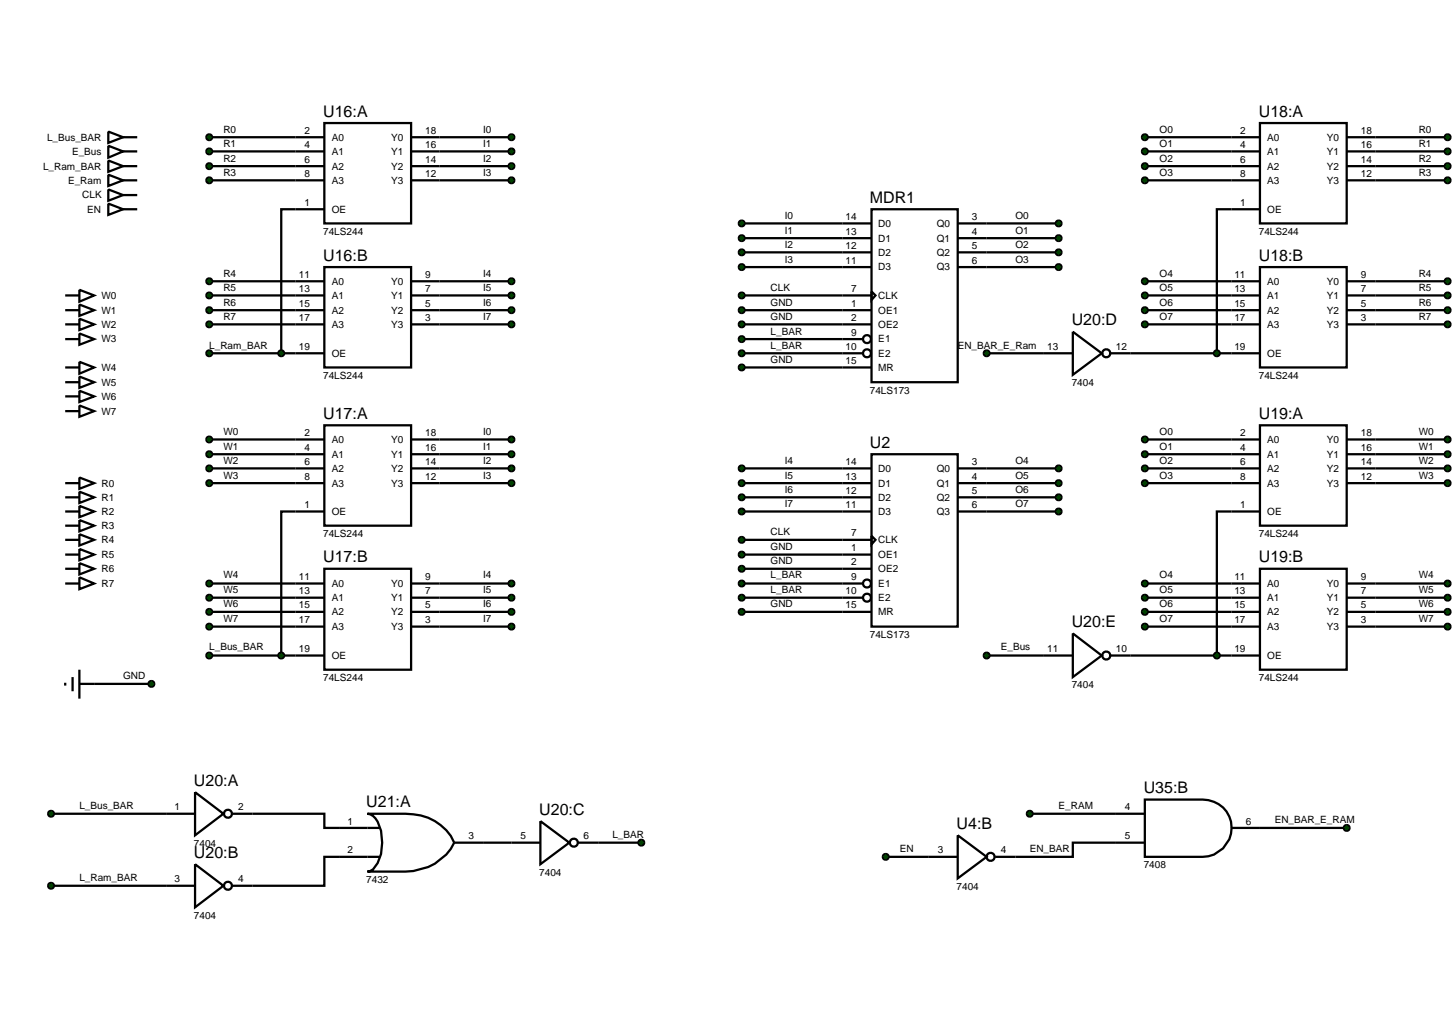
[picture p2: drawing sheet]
<svg xmlns="http://www.w3.org/2000/svg" width="257mm" height="180mm" viewBox="0 0 257 180" stroke-linecap="round" stroke-linejoin="round" font-family="sans-serif">
<g fill="none" stroke="#000" stroke-width=".4">
<path d="M19.1 23.2l2.6 1-2.6 1zM19.1 28.3l2.6 1-2.6 1zM19.1 25.7l2.6 1-2.6 1.1zM19.1 30.8l2.6 1-2.6 1zM19.1 33.4l2.6 1-2.6 1zM21.7 24.2h2.5M21.7 26.7h2.5M21.7 29.3h2.5M21.7 31.8h2.5M21.7 34.4h2.5M36.9 24.2h15.2M36.9 26.7h15.2"/>
<path d="M36.9 29.3h15.2M36.9 31.8h15.2M52.1 36.9h-2.5v25.4M77.5 24.2h12.7M77.5 26.7h12.7M77.5 29.3h12.7M77.5 31.8h12.7M130.8 39.4h22.9M153.7 36.9h15.2v30.5h-15.2zM168.9 39.4h17.8M201.9 24.2h15.3M201.9 26.7h15.3"/>
<path d="M201.9 29.3h15.3M201.9 31.8h15.3M217.2 36.9h-2.6v25.4M242.6 24.2h12.7M242.6 26.7h12.7M242.6 29.3h12.7M242.6 31.8h12.7M11.5 52.1h2.5M11.5 54.7h2.5M11.5 57.2h2.5M11.5 59.8h2.5M14 51.1l2.6 1-2.6 1.1z"/>
<path d="M14 53.7l2.6 1-2.6 1zM14 56.2l2.6 1-2.6 1zM14 58.8l2.6 1-2.6 1zM36.9 52.1h15.2M36.9 54.7h15.2M36.9 57.2h15.2M36.9 49.6h15.2M77.5 52.1h12.7M77.5 54.7h12.7M77.5 57.2h12.7M77.5 49.6h12.7M130.8 52.1h22.9"/>
<path d="M130.8 54.7h22.9M130.8 57.2h22.9M130.8 59.8h21.3M130.8 42h22.9M130.8 44.5h22.9M130.8 47.1h22.9M153.7 51.4l.7 .7-.7 .8zM168.9 42h17.8M168.9 44.5h17.8M168.9 47.1h17.8M201.9 52.1h15.3M201.9 54.7h15.3"/>
<path d="M201.9 57.2h15.3M201.9 49.6h15.3M242.6 52.1h12.7M242.6 54.7h12.7M242.6 57.2h12.7M242.6 49.6h12.7M11.5 64.8h2.5M11.5 67.4h2.5M11.5 69.9h2.5M11.5 72.5h2.5M14 63.8l2.6 1-2.6 1.1zM14 66.4l2.6 1-2.6 1z"/>
<path d="M14 68.9l2.6 1-2.6 1zM14 71.5l2.6 1-2.6 1zM36.9 62.3h15.2M36.9 77.5h15.2M77.5 77.5h12.7M130.8 62.3h21.3M130.8 64.8h22.9M174 62.3h10.1M199.4 62.3h17.8M201.9 77.5h15.3M242.6 77.5h12.7M36.9 82.6h15.2"/>
<path d="M36.9 85.2h15.2M36.9 80.1h15.2M52.1 90.2h-2.5v25.4M77.5 82.6h12.7M77.5 85.2h12.7M77.5 80.1h12.7M130.8 95.2h17.8M130.8 97.8h17.8M130.8 82.6h17.8M130.8 85.2h17.8M130.8 87.7h17.8M130.8 90.2h17.8"/>
<path d="M174 82.6h12.7M174 85.2h12.7M174 87.7h12.7M174 90.2h12.7M201.9 82.6h15.3M201.9 85.2h15.3M201.9 80.1h15.3M217.2 90.2h-2.6v25.4M242.6 82.6h12.7M242.6 85.2h12.7M242.6 80.1h12.7M36.9 102.9h15.2"/>
<path d="M36.9 105.4h15.2M36.9 107.9h15.2M36.9 110.5h15.2M36.9 115.6h15.2M77.5 102.9h12.7M77.5 105.4h12.7M77.5 107.9h12.7M77.5 110.5h12.7M130.8 100.3h17.8M130.8 102.9h17.8M130.8 105.4h17.8M130.8 107.9h17.8"/>
<path d="M174 115.6h10.1M199.4 115.6h17.8M201.9 102.9h15.3M201.9 105.4h15.3M201.9 107.9h15.3M201.9 110.5h15.3M242.6 102.9h12.7M242.6 105.4h12.7M242.6 107.9h12.7M242.6 110.5h12.7M16.6 120.6h10.1M9 143.5h20.3"/>
<path d="M9 156.2h20.3M44.5 143.5h12.7v2.5h2.6M59.8 151.1h-2.6v5.1h-12.7M85.2 148.6h5M105.5 148.6h7.6M156.2 151.1h7.6M181.6 143.5h15.2M196.8 148.6h-7.6v2.5h-10.1M222.2 146h15.3"/>
<circle cx="152.9" cy="59.8" r=".7"/>
<circle cx="152.9" cy="62.3" r=".7"/>
</g>
<g fill="#004000" stroke="#000" stroke-width=".4">
<path d="M130.4 51.8l.4-.2-.5 .5zM130.8 51.6l.3 .1 .2 .4zM131.3 52.1l-.1 .3-.4 .2zM130.3 52.1l.5 .5-.3-.1z"/>
<path d="M130.4 54.4l.4-.2-.5 .5zM130.8 54.2l.3 .1 .2 .4zM131.3 54.7l-.1 .3-.4 .2zM130.3 54.7l.5 .5-.3-.1z"/>
<path d="M130.4 56.9l.4-.2-.5 .5zM130.8 56.7l.4 .2 .1 .3zM131.3 57.2l-.1 .3-.4 .2zM130.3 57.2l.5 .5-.3-.1z"/>
<path d="M130.4 59.5l.4-.2-.5 .5zM130.8 59.3l.4 .2 .1 .3zM131.3 59.8l-.1 .3-.4 .2zM130.3 59.8l.5 .5-.3-.1z"/>
<path d="M130.4 62l.4-.2-.5 .5zM130.8 61.8l.3 .1 .2 .4zM131.3 62.3l-.1 .3-.4 .2zM130.3 62.3l.5 .5-.3-.1z"/>
<path d="M130.4 64.5l.4-.2-.5 .5zM130.8 64.3l.3 .1 .2 .4zM131.3 64.8l-.1 .3-.4 .2zM130.3 64.8l.5 .5-.3-.1z"/>
<path d="M130.4 39.1l.4-.2-.5 .5zM130.8 38.9l.3 .1 .2 .4zM131.3 39.4l-.1 .3-.4 .2zM130.3 39.4l.5 .5-.3-.1z"/>
<path d="M130.4 41.7l.4-.2-.5 .5zM130.8 41.5l.3 .1 .2 .4zM131.3 42l-.1 .3-.4 .2zM130.3 42l.5 .5-.3-.1z"/>
<path d="M130.4 44.2l.4-.2-.5 .5zM130.8 44l.4 .2 .1 .3zM131.3 44.5l-.1 .3-.4 .2zM130.3 44.5l.5 .5-.3-.1z"/>
<path d="M130.4 46.8l.4-.2-.5 .5zM130.8 46.6l.4 .2 .1 .3zM131.3 47.1l-.1 .3-.4 .2zM130.3 47.1l.5 .5-.3-.1z"/>
<path d="M186.3 39.1l.4-.2-.5 .5zM186.7 38.9l.3 .1 .2 .4zM186.7 39.9l.5-.5-.2 .4zM186.2 39.4l.5 .5-.4-.2z"/>
<path d="M186.3 41.7l.4-.2-.5 .5zM186.7 41.5l.3 .1 .2 .4zM186.7 42.5l.5-.5-.2 .4zM186.2 42l.5 .5-.4-.2z"/>
<path d="M186.4 44.1l.3-.1-.5 .5zM186.7 44l.4 .2 .1 .3zM186.7 45l.5-.5-.2 .4zM186.2 44.5l.5 .5-.4-.2z"/>
<path d="M186.4 46.7l.3-.1-.5 .5zM186.7 46.6l.4 .2 .1 .3zM186.7 47.6l.5-.5-.2 .4zM186.2 47.1l.5 .5-.4-.2z"/>
</g>
<g fill="#004000">
<path d="M130.3 52.1l.5-.5 .5 .5-.5 .5z"/>
<path d="M130.3 54.7l.5-.5 .5 .5-.5 .5z"/>
<path d="M130.3 57.2l.5-.5 .5 .5-.5 .5z"/>
<path d="M130.3 59.8l.5-.5 .5 .5-.5 .5z"/>
<path d="M130.3 62.3l.5-.5 .5 .5-.5 .5z"/>
<path d="M130.3 64.8l.5-.5 .5 .5-.5 .5z"/>
<path d="M130.3 39.4l.5-.5 .5 .5-.5 .5z"/>
<path d="M130.3 42l.5-.5 .5 .5-.5 .5z"/>
<path d="M130.3 44.5l.5-.5 .5 .5-.5 .5z"/>
<path d="M130.3 47.1l.5-.5 .5 .5-.5 .5z"/>
<path d="M186.2 39.4l.5-.5 .5 .5-.5 .5z"/>
<path d="M186.2 42l.5-.5 .5 .5-.5 .5z"/>
<path d="M186.7 44l.5 .5-.5 .5-.5-.5z"/>
<path d="M186.7 46.6l.5 .5-.5 .5-.5-.5z"/>
</g>
<g fill="none" stroke="#000" stroke-width=".4">
<path d="M11.5 85.2h2.5M11.5 87.7h2.5M11.5 90.2h2.5M11.5 95.2h2.5M11.5 92.7h2.5M11.5 97.8h2.5M14 84.2l2.6 1-2.6 1zM14 86.7l2.6 1-2.6 1zM14 89.2l2.6 1-2.6 1zM14 94.2l2.6 1-2.6 1zM14 91.7l2.6 1-2.6 1zM14 96.8l2.6 1-2.6 1z"/>
<path d="M14 99.3l2.6 1-2.6 1zM148.6 85.2h5.1M148.6 87.7h5.1M148.6 90.2h5.1M148.6 95.2h5.1M148.6 97.8h5.1M148.6 82.6h5.1M153.7 80.1h15.2v30.4h-15.2zM153.7 94.5l.7 .7-.7 .8zM168.9 85.2h5.1M168.9 87.7h5.1M168.9 90.2h5.1"/>
<path d="M168.9 82.6h5.1M11.5 100.3h2.5M11.5 102.9h2.5M14 101.8l2.6 1.1-2.6 1zM148.6 100.3h5.1M148.6 102.9h3.5M148.6 105.4h3.5M148.6 107.9h5.1"/>
<circle cx="152.9" cy="102.9" r=".7"/>
<circle cx="152.9" cy="105.4" r=".7"/>
</g>
<g fill="#004000" stroke="#000" stroke-width=".4">
<path d="M130.4 94.9l.4-.2-.5 .5zM130.8 94.7l.3 .1 .2 .4zM131.3 95.2l-.1 .3-.4 .2zM130.3 95.2l.5 .5-.3-.1z"/>
<path d="M130.4 97.5l.4-.2-.5 .5zM130.8 97.3l.3 .1 .2 .4zM131.3 97.8l-.1 .3-.4 .2zM130.3 97.8l.5 .5-.3-.1z"/>
<path d="M130.4 100l.4-.2-.5 .5zM130.8 99.8l.4 .2 .1 .3zM131.3 100.3l-.2 .4-.3 .1zM130.3 100.3l.5 .5-.3-.1z"/>
<path d="M130.4 102.6l.4-.2-.5 .5zM130.8 102.4l.3 .1 .2 .4zM131.3 102.9l-.2 .4-.3 .1zM130.3 102.9l.5 .5-.3-.1z"/>
<path d="M130.5 105l.3-.1-.5 .5zM130.8 104.9l.4 .2 .1 .3zM131.3 105.4l-.2 .4-.3 .1zM130.3 105.4l.5 .5-.3-.1z"/>
<path d="M130.4 107.6l.4-.2-.5 .5zM130.8 107.4l.3 .1 .2 .4zM131.3 107.9l-.1 .3-.4 .2zM130.3 107.9l.5 .5-.3-.1z"/>
<path d="M130.4 82.3l.4-.2-.5 .5zM130.8 82.1l.4 .2 .1 .3zM131.3 82.6l-.1 .3-.4 .2zM130.3 82.6l.5 .5-.3-.1z"/>
<path d="M130.4 84.9l.4-.2-.5 .5zM130.8 84.7l.4 .2 .1 .3zM131.3 85.2l-.1 .3-.4 .2zM130.3 85.2l.5 .5-.3-.1z"/>
<path d="M130.4 87.4l.4-.2-.5 .5zM130.8 87.2l.3 .1 .2 .4zM131.3 87.7l-.1 .3-.4 .2zM130.3 87.7l.5 .5-.3-.1z"/>
<path d="M130.4 89.9l.4-.2-.5 .5zM130.8 89.7l.3 .1 .2 .4zM131.3 90.2l-.2 .4-.3 .1zM130.3 90.2l.5 .5-.3-.1z"/>
<path d="M186.4 82.2l.3-.1-.5 .5zM186.7 82.1l.4 .2 .1 .3zM186.7 83.1l.5-.5-.2 .4zM186.2 82.6l.5 .5-.4-.2z"/>
<path d="M186.4 84.8l.3-.1-.5 .5zM186.7 84.7l.4 .2 .1 .3zM186.7 85.7l.5-.5-.2 .4zM186.2 85.2l.5 .5-.4-.2z"/>
<path d="M186.3 87.4l.4-.2-.5 .5zM186.7 87.2l.3 .1 .2 .4zM187.2 87.7l-.1 .3-.4 .2zM186.2 87.7l.5 .5-.4-.2z"/>
<path d="M186.3 89.9l.4-.2-.5 .5zM186.7 89.7l.3 .1 .2 .4zM186.7 90.7l.5-.5-.2 .4zM186.2 90.2l.5 .5-.3-.1z"/>
</g>
<g fill="#004000">
<path d="M130.3 95.2l.5-.5 .5 .5-.5 .5z"/>
<path d="M130.3 97.8l.5-.5 .5 .5-.5 .5z"/>
<path d="M130.3 100.3l.5-.5 .5 .5-.5 .5z"/>
<path d="M130.3 102.9l.5-.5 .5 .5-.5 .5z"/>
<path d="M130.3 105.4l.5-.5 .5 .5-.5 .5z"/>
<path d="M130.3 107.9l.5-.5 .5 .5-.5 .5z"/>
<path d="M130.3 82.6l.5-.5 .5 .5-.5 .5z"/>
<path d="M130.3 85.2l.5-.5 .5 .5-.5 .5z"/>
<path d="M130.3 87.7l.5-.5 .5 .5-.5 .5z"/>
<path d="M130.3 90.2l.5-.5 .5 .5-.5 .5z"/>
<path d="M186.7 82.1l.5 .5-.5 .5-.5-.5z"/>
<path d="M186.7 84.7l.5 .5-.5 .5-.5-.5z"/>
<path d="M186.2 87.7l.5-.5 .5 .5-.5 .5z"/>
<path d="M186.2 90.2l.5-.5 .5 .5-.5 .5z"/>
</g>
<path d="M12.8 119.4v2.5M14 118.1v5.1M11.5 120.4v.5M14 120.6h2.6" fill="none" stroke="#000" stroke-width=".4"/>
<path d="M26.4 120.2l.3-.1-.5 .5zM26.7 120.1l.3 .1 .2 .4zM27.2 120.6l-.1 .3-.4 .2zM26.2 120.6l.5 .5-.4-.2z" fill="#004000" stroke="#000" stroke-width=".4"/>
<path d="M26.7 120.1l.5 .5-.5 .5-.5-.5z" fill="#004000"/>
<g fill="none" stroke="#000" stroke-width=".4">
<path d="M52.1 24.2h5.1M52.1 26.7h5.1M52.1 29.3h5.1M52.1 31.8h5.1M52.1 36.9h5.1M57.2 21.7h15.3v17.7h-15.3zM72.5 24.2h5M72.5 26.7h5M72.5 29.3h5M72.5 31.8h5M52.1 49.6h5.1M52.1 52.1h5.1"/>
<path d="M52.1 54.7h5.1M52.1 57.2h5.1M57.2 47.1h15.3v17.7h-15.3zM72.5 49.6h5M72.5 52.1h5M72.5 54.7h5M72.5 57.2h5M52.1 62.3h5.1"/>
</g>
<g fill="#004000" stroke="#000" stroke-width=".4">
<path d="M36.5 23.9l.4-.2-.5 .5zM36.9 23.7l.3 .1 .2 .4zM37.4 24.2l-.1 .3-.4 .2zM36.4 24.2l.5 .5-.4-.2z"/>
<path d="M36.5 26.4l.4-.2-.5 .5zM36.9 26.2l.3 .1 .2 .4zM36.9 27.2l.5-.5-.2 .4zM36.4 26.7l.5 .5-.4-.2z"/>
<path d="M36.5 29l.4-.2-.5 .5zM36.9 28.8l.3 .1 .2 .4zM36.9 29.8l.5-.5-.2 .4zM36.4 29.3l.5 .5-.4-.2z"/>
<path d="M36.6 31.4l.3-.1-.5 .5zM36.9 31.3l.4 .2 .1 .3zM36.9 32.3l.5-.5-.2 .4zM36.4 31.8l.5 .5-.4-.2z"/>
<path d="M89.8 23.9l.4-.2-.5 .5zM90.2 23.7l.3 .1 .2 .4zM90.7 24.2l-.1 .3-.4 .2zM89.7 24.2l.5 .5-.4-.2z"/>
<path d="M89.8 26.4l.4-.2-.5 .5zM90.2 26.2l.3 .1 .2 .4zM90.2 27.2l.5-.5-.1 .3zM89.7 26.7l.5 .5-.4-.2z"/>
<path d="M89.8 29l.4-.2-.5 .5zM90.2 28.8l.3 .1 .2 .4zM90.7 29.3l-.1 .3-.4 .2zM89.7 29.3l.5 .5-.4-.2z"/>
<path d="M89.9 31.4l.3-.1-.5 .5zM90.2 31.3l.4 .2 .1 .3zM90.2 32.3l.5-.5-.1 .3zM89.7 31.8l.5 .5-.4-.2z"/>
<path d="M89.8 49.3l.4-.2-.5 .5zM90.2 49.1l.3 .1 .2 .4zM90.7 49.6l-.1 .3-.4 .2zM89.7 49.6l.5 .5-.4-.2z"/>
<path d="M89.8 51.8l.4-.2-.5 .5zM90.2 51.6l.3 .1 .2 .4zM90.7 52.1l-.1 .3-.4 .2zM89.7 52.1l.5 .5-.4-.2z"/>
<path d="M89.8 54.4l.4-.2-.5 .5zM90.2 54.2l.3 .1 .2 .4zM90.7 54.7l-.1 .3-.4 .2zM89.7 54.7l.5 .5-.4-.2z"/>
<path d="M89.9 56.8l.3-.1-.5 .5zM90.2 56.7l.4 .2 .1 .3zM90.7 57.2l-.1 .3-.4 .2zM89.7 57.2l.5 .5-.4-.2z"/>
<path d="M36.5 49.3l.4-.2-.5 .5zM36.9 49.1l.3 .1 .2 .4zM37.4 49.6l-.1 .3-.4 .2zM36.4 49.6l.5 .5-.4-.2z"/>
<path d="M36.5 51.8l.4-.2-.5 .5zM36.9 51.6l.3 .1 .2 .4zM36.9 52.6l.5-.5-.2 .4zM36.4 52.1l.5 .5-.4-.2z"/>
<path d="M36.5 54.4l.4-.2-.5 .5zM36.9 54.2l.3 .1 .2 .4zM36.9 55.2l.5-.5-.2 .4zM36.4 54.7l.5 .5-.4-.2z"/>
<path d="M36.6 56.8l.3-.1-.5 .5zM36.9 56.7l.4 .2 .1 .3zM36.9 57.7l.5-.5-.2 .4zM36.4 57.2l.5 .5-.4-.2z"/>
<path d="M49.2 62l.4-.2-.5 .5zM49.6 61.8l.3 .1 .2 .4zM50.1 62.3l-.1 .3-.4 .2zM49.1 62.3l.5 .5-.4-.2z"/>
<path d="M36.5 62l.4-.2-.5 .5zM36.9 61.8l.3 .1 .2 .4zM37.4 62.3l-.1 .3-.4 .2zM36.4 62.3l.5 .5-.4-.2z"/>
</g>
<g fill="#004000">
<path d="M36.4 24.2l.5-.5 .5 .5-.5 .5z"/>
<path d="M36.4 26.7l.5-.5 .5 .5-.5 .5z"/>
<path d="M36.4 29.3l.5-.5 .5 .5-.5 .5z"/>
<path d="M36.9 31.3l.5 .5-.5 .5-.5-.5z"/>
<path d="M89.7 24.2l.5-.5 .5 .5-.5 .5z"/>
<path d="M89.7 26.7l.5-.5 .5 .5-.5 .5z"/>
<path d="M89.7 29.3l.5-.5 .5 .5-.5 .5z"/>
<path d="M90.2 31.3l.5 .5-.5 .5-.5-.5z"/>
<path d="M89.7 49.6l.5-.5 .5 .5-.5 .5z"/>
<path d="M90.2 51.6l.5 .5-.5 .5-.5-.5z"/>
<path d="M90.2 54.2l.5 .5-.5 .5-.5-.5z"/>
<path d="M90.2 56.7l.5 .5-.5 .5-.5-.5z"/>
<path d="M36.4 49.6l.5-.5 .5 .5-.5 .5z"/>
<path d="M36.4 52.1l.5-.5 .5 .5-.5 .5z"/>
<path d="M36.4 54.7l.5-.5 .5 .5-.5 .5z"/>
<path d="M36.9 56.7l.5 .5-.5 .5-.5-.5z"/>
<path d="M49.1 62.3l.5-.5 .5 .5-.5 .5z"/>
<path d="M36.4 62.3l.5-.5 .5 .5-.5 .5z"/>
</g>
<g fill="none" stroke="#000" stroke-width=".4">
<path d="M52.1 77.5h5.1M57.2 75h15.3v17.7h-15.3zM72.5 77.5h5M52.1 80.1h5.1M52.1 82.6h5.1M52.1 85.2h5.1M52.1 90.2h5.1M72.5 80.1h5M72.5 82.6h5M72.5 85.2h5M52.1 102.9h5.1M52.1 105.4h5.1"/>
<path d="M52.1 107.9h5.1M52.1 110.5h5.1M52.1 115.6h5.1M57.2 100.3h15.3v17.8h-15.3zM72.5 102.9h5M72.5 105.4h5M72.5 107.9h5M72.5 110.5h5"/>
</g>
<g fill="#004000" stroke="#000" stroke-width=".4">
<path d="M36.5 77.2l.4-.2-.5 .5zM36.9 77l.3 .1 .2 .4zM36.9 78l.5-.5-.2 .4zM36.4 77.5l.5 .5-.4-.2z"/>
<path d="M36.5 79.8l.4-.2-.5 .5zM36.9 79.6l.3 .1 .2 .4zM36.9 80.6l.5-.5-.2 .4zM36.4 80.1l.5 .5-.4-.2z"/>
<path d="M36.6 82.2l.3-.1-.5 .5zM36.9 82.1l.4 .2 .1 .3zM36.9 83.1l.5-.5-.2 .4zM36.4 82.6l.5 .5-.4-.2z"/>
<path d="M36.6 84.8l.3-.1-.5 .5zM36.9 84.7l.4 .2 .1 .3zM36.9 85.7l.5-.5-.2 .4zM36.4 85.2l.5 .5-.4-.2z"/>
<path d="M89.8 77.2l.4-.2-.5 .5zM90.2 77l.3 .1 .2 .4zM90.7 77.5l-.2 .4-.3 .1zM89.7 77.5l.5 .5-.4-.2z"/>
<path d="M89.8 79.8l.4-.2-.5 .5zM90.2 79.6l.3 .1 .2 .4zM90.7 80.1l-.1 .3-.4 .2zM89.7 80.1l.5 .5-.4-.2z"/>
<path d="M89.9 82.2l.3-.1-.5 .5zM90.2 82.1l.4 .2 .1 .3zM90.7 82.6l-.1 .3-.4 .2zM89.7 82.6l.5 .5-.4-.2z"/>
<path d="M89.9 84.8l.3-.1-.5 .5zM90.2 84.7l.4 .2 .1 .3zM90.7 85.2l-.1 .3-.4 .2zM89.7 85.2l.5 .5-.4-.2z"/>
<path d="M89.9 102.5l.3-.1-.5 .5zM90.2 102.4l.3 .1 .2 .4zM90.7 102.9l-.2 .4-.3 .1zM89.7 102.9l.5 .5-.4-.2z"/>
<path d="M89.9 105l.3-.1-.5 .5zM90.2 104.9l.4 .2 .1 .3zM90.7 105.4l-.2 .4-.3 .1zM89.7 105.4l.5 .5-.4-.2z"/>
<path d="M89.9 107.5l.3-.1-.5 .5zM90.2 107.4l.3 .1 .2 .4zM90.7 107.9l-.1 .3-.4 .2zM89.7 107.9l.5 .5-.4-.2z"/>
<path d="M89.9 110.1l.3-.1-.5 .5zM90.2 110l.3 .1 .2 .4zM90.7 110.5l-.1 .3-.4 .2zM89.7 110.5l.5 .5-.4-.2z"/>
<path d="M36.6 102.5l.3-.1-.5 .5zM36.9 102.4l.3 .1 .2 .4zM36.9 103.4l.5-.5-.2 .4zM36.4 102.9l.5 .5-.3-.1z"/>
<path d="M36.6 105l.3-.1-.5 .5zM36.9 104.9l.4 .2 .1 .3zM36.9 105.9l.5-.5-.2 .4zM36.4 105.4l.5 .5-.4-.2z"/>
<path d="M36.6 107.5l.3-.1-.5 .5zM36.9 107.4l.3 .1 .2 .4zM36.9 108.4l.5-.5-.2 .4zM36.4 107.9l.5 .5-.4-.2z"/>
<path d="M36.6 110.1l.3-.1-.5 .5zM36.9 110l.3 .1 .2 .4zM37.4 110.5l-.1 .3-.4 .2zM36.4 110.5l.5 .5-.4-.2z"/>
<path d="M49.3 115.2l.3-.1-.5 .5zM49.6 115.1l.3 .1 .2 .4zM49.6 116.1l.5-.5-.2 .4zM49.1 115.6l.5 .5-.3-.1z"/>
<path d="M36.6 115.2l.3-.1-.5 .5zM36.9 115.1l.3 .1 .2 .4zM36.9 116.1l.5-.5-.2 .4zM36.4 115.6l.5 .5-.3-.1z"/>
</g>
<g fill="#004000">
<path d="M36.4 77.5l.5-.5 .5 .5-.5 .5z"/>
<path d="M36.4 80.1l.5-.5 .5 .5-.5 .5z"/>
<path d="M36.9 82.1l.5 .5-.5 .5-.5-.5z"/>
<path d="M36.9 84.7l.5 .5-.5 .5-.5-.5z"/>
<path d="M89.7 77.5l.5-.5 .5 .5-.5 .5z"/>
<path d="M89.7 80.1l.5-.5 .5 .5-.5 .5z"/>
<path d="M90.2 82.1l.5 .5-.5 .5-.5-.5z"/>
<path d="M90.2 84.7l.5 .5-.5 .5-.5-.5z"/>
<path d="M90.2 102.4l.5 .5-.5 .5-.5-.5z"/>
<path d="M90.2 104.9l.5 .5-.5 .5-.5-.5z"/>
<path d="M90.2 107.4l.5 .5-.5 .5-.5-.5z"/>
<path d="M90.2 110l.5 .5-.5 .5-.5-.5z"/>
<path d="M36.9 102.4l.5 .5-.5 .5-.5-.5z"/>
<path d="M36.9 104.9l.5 .5-.5 .5-.5-.5z"/>
<path d="M36.9 107.4l.5 .5-.5 .5-.5-.5z"/>
<path d="M36.9 110l.5 .5-.5 .5-.5-.5z"/>
<path d="M49.1 115.6l.5-.5 .5 .5-.5 .5z"/>
<path d="M36.9 115.1l.5 .5-.5 .5-.5-.5z"/>
</g>
<g fill="none" stroke="#000" stroke-width=".4">
<path d="M217.2 24.2h5M217.2 26.7h5M217.2 29.3h5M217.2 31.8h5M217.2 36.9h5M222.2 21.7h15.3v17.7h-15.3zM237.5 24.2h5.1M237.5 26.7h5.1M237.5 29.3h5.1M237.5 31.8h5.1M217.2 49.6h5M217.2 52.1h5"/>
<path d="M217.2 54.7h5M217.2 57.2h5M222.2 47.1h15.3v17.7h-15.3zM237.5 49.6h5.1M237.5 52.1h5.1M237.5 54.7h5.1M237.5 57.2h5.1M217.2 62.3h5"/>
</g>
<g fill="#004000" stroke="#000" stroke-width=".4">
<path d="M201.5 23.9l.4-.2-.5 .5zM201.9 23.7l.4 .2 .1 .3zM202.4 24.2l-.1 .3-.4 .2zM201.4 24.2l.5 .5-.4-.2z"/>
<path d="M201.5 26.4l.4-.2-.5 .5zM201.9 26.2l.4 .2 .1 .3zM202.4 26.7l-.1 .3-.4 .2zM201.4 26.7l.5 .5-.4-.2z"/>
<path d="M201.5 29l.4-.2-.5 .5zM201.9 28.8l.4 .2 .1 .3zM202.4 29.3l-.1 .3-.4 .2zM201.4 29.3l.5 .5-.4-.2z"/>
<path d="M201.6 31.4l.3-.1-.5 .5zM201.9 31.3l.4 .2 .1 .3zM202.4 31.8l-.1 .3-.4 .2zM201.4 31.8l.5 .5-.4-.2z"/>
<path d="M254.9 23.9l.4-.2-.5 .5zM255.3 23.7l.4 .2 .1 .3zM255.8 24.2l-.1 .3-.4 .2zM254.8 24.2l.5 .5-.4-.2z"/>
<path d="M254.9 26.4l.4-.2-.5 .5zM255.3 26.2l.4 .2 .1 .3zM255.8 26.7l-.1 .3-.4 .2zM254.8 26.7l.5 .5-.4-.2z"/>
<path d="M254.9 29l.4-.2-.5 .5zM255.3 28.8l.4 .2 .1 .3zM255.8 29.3l-.1 .3-.4 .2zM254.8 29.3l.5 .5-.4-.2z"/>
<path d="M255 31.4l.3-.1-.5 .5zM255.3 31.3l.4 .2 .1 .3zM255.8 31.8l-.1 .3-.4 .2zM254.8 31.8l.5 .5-.4-.2z"/>
<path d="M254.9 49.3l.4-.2-.5 .5zM255.3 49.1l.4 .2 .1 .3zM255.8 49.6l-.1 .3-.4 .2zM254.8 49.6l.5 .5-.4-.2z"/>
<path d="M254.9 51.8l.4-.2-.5 .5zM255.3 51.6l.4 .2 .1 .3zM255.8 52.1l-.1 .3-.4 .2zM254.8 52.1l.5 .5-.4-.2z"/>
<path d="M254.9 54.4l.4-.2-.5 .5zM255.3 54.2l.4 .2 .1 .3zM255.8 54.7l-.1 .3-.4 .2zM254.8 54.7l.5 .5-.4-.2z"/>
<path d="M255 56.8l.3-.1-.5 .5zM255.3 56.7l.4 .2 .1 .3zM255.8 57.2l-.1 .3-.4 .2zM254.8 57.2l.5 .5-.4-.2z"/>
<path d="M201.5 49.3l.4-.2-.5 .5zM201.9 49.1l.4 .2 .1 .3zM202.4 49.6l-.1 .3-.4 .2zM201.4 49.6l.5 .5-.4-.2z"/>
<path d="M201.5 51.8l.4-.2-.5 .5zM201.9 51.6l.4 .2 .1 .3zM202.4 52.1l-.1 .3-.4 .2zM201.4 52.1l.5 .5-.4-.2z"/>
<path d="M201.5 54.4l.4-.2-.5 .5zM201.9 54.2l.4 .2 .1 .3zM202.4 54.7l-.1 .3-.4 .2zM201.4 54.7l.5 .5-.4-.2z"/>
<path d="M201.6 56.8l.3-.1-.5 .5zM201.9 56.7l.4 .2 .1 .3zM202.4 57.2l-.1 .3-.4 .2zM201.4 57.2l.5 .5-.4-.2z"/>
<path d="M214.2 62l.4-.2-.5 .5zM214.6 61.8l.4 .2 .1 .3zM215.1 62.3l-.1 .3-.4 .2zM214.1 62.3l.5 .5-.4-.2z"/>
</g>
<g fill="#004000">
<path d="M201.4 24.2l.5-.5 .5 .5-.5 .5z"/>
<path d="M201.4 26.7l.5-.5 .5 .5-.5 .5z"/>
<path d="M201.4 29.3l.5-.5 .5 .5-.5 .5z"/>
<path d="M201.9 31.3l.5 .5-.5 .5-.5-.5z"/>
<path d="M254.8 24.2l.5-.5 .5 .5-.5 .5z"/>
<path d="M254.8 26.7l.5-.5 .5 .5-.5 .5z"/>
<path d="M254.8 29.3l.5-.5 .5 .5-.5 .5z"/>
<path d="M255.3 31.3l.5 .5-.5 .5-.5-.5z"/>
<path d="M254.8 49.6l.5-.5 .5 .5-.5 .5z"/>
<path d="M254.8 52.1l.5-.5 .5 .5-.5 .5z"/>
<path d="M254.8 54.7l.5-.5 .5 .5-.5 .5z"/>
<path d="M255.3 56.7l.5 .5-.5 .5-.5-.5z"/>
<path d="M201.4 49.6l.5-.5 .5 .5-.5 .5z"/>
<path d="M201.9 51.6l.5 .5-.5 .5-.5-.5z"/>
<path d="M201.4 54.7l.5-.5 .5 .5-.5 .5z"/>
<path d="M201.9 56.7l.5 .5-.5 .5-.5-.5z"/>
<path d="M214.1 62.3l.5-.5 .5 .5-.5 .5z"/>
</g>
<g fill="none" stroke="#000" stroke-width=".4">
<path d="M217.2 77.5h5M222.2 75h15.3v17.7h-15.3zM237.5 77.5h5.1M217.2 80.1h5M217.2 82.6h5M217.2 85.2h5M217.2 90.2h5M237.5 80.1h5.1M237.5 82.6h5.1M237.5 85.2h5.1M217.2 102.9h5M217.2 105.4h5"/>
<path d="M217.2 107.9h5M217.2 110.5h5M217.2 115.6h5M222.2 100.3h15.3v17.8h-15.3zM237.5 102.9h5.1M237.5 105.4h5.1M237.5 107.9h5.1M237.5 110.5h5.1"/>
</g>
<g fill="#004000" stroke="#000" stroke-width=".4">
<path d="M201.5 77.2l.4-.2-.5 .5zM201.9 77l.4 .2 .1 .3zM202.4 77.5l-.1 .3-.4 .2zM201.4 77.5l.5 .5-.4-.2z"/>
<path d="M201.5 79.8l.4-.2-.5 .5zM201.9 79.6l.4 .2 .1 .3zM202.4 80.1l-.1 .3-.4 .2zM201.4 80.1l.5 .5-.4-.2z"/>
<path d="M201.6 82.2l.3-.1-.5 .5zM201.9 82.1l.4 .2 .1 .3zM202.4 82.6l-.1 .3-.4 .2zM201.4 82.6l.5 .5-.4-.2z"/>
<path d="M201.6 84.8l.3-.1-.5 .5zM201.9 84.7l.4 .2 .1 .3zM202.4 85.2l-.1 .3-.4 .2zM201.4 85.2l.5 .5-.4-.2z"/>
<path d="M254.9 77.2l.4-.2-.5 .5zM255.3 77l.4 .2 .1 .3zM255.8 77.5l-.1 .3-.4 .2zM254.8 77.5l.5 .5-.4-.2z"/>
<path d="M254.9 79.8l.4-.2-.5 .5zM255.3 79.6l.4 .2 .1 .3zM255.8 80.1l-.1 .3-.4 .2zM254.8 80.1l.5 .5-.4-.2z"/>
<path d="M255 82.2l.3-.1-.5 .5zM255.3 82.1l.4 .2 .1 .3zM255.8 82.6l-.1 .3-.4 .2zM254.8 82.6l.5 .5-.4-.2z"/>
<path d="M255 84.8l.3-.1-.5 .5zM255.3 84.7l.4 .2 .1 .3zM255.8 85.2l-.1 .3-.4 .2zM254.8 85.2l.5 .5-.4-.2z"/>
<path d="M255 102.5l.3-.1-.5 .5zM255.3 102.4l.4 .2 .1 .3zM255.8 102.9l-.1 .3-.4 .2zM254.8 102.9l.5 .5-.4-.2z"/>
<path d="M255 105l.3-.1-.5 .5zM255.3 104.9l.4 .2 .1 .3zM255.8 105.4l-.1 .3-.4 .2zM254.8 105.4l.5 .5-.4-.2z"/>
<path d="M255 107.5l.3-.1-.5 .5zM255.3 107.4l.4 .2 .1 .3zM255.8 107.9l-.1 .3-.4 .2zM254.8 107.9l.5 .5-.4-.2z"/>
<path d="M255 110.1l.3-.1-.5 .5zM255.3 110l.4 .2 .1 .3zM255.8 110.5l-.1 .3-.4 .2zM254.8 110.5l.5 .5-.4-.2z"/>
<path d="M201.6 102.5l.3-.1-.5 .5zM201.9 102.4l.4 .2 .1 .3zM202.4 102.9l-.1 .3-.4 .2zM201.4 102.9l.5 .5-.4-.2z"/>
<path d="M201.6 105l.3-.1-.5 .5zM201.9 104.9l.4 .2 .1 .3zM202.4 105.4l-.1 .3-.4 .2zM201.4 105.4l.5 .5-.4-.2z"/>
<path d="M201.6 107.5l.3-.1-.5 .5zM201.9 107.4l.4 .2 .1 .3zM202.4 107.9l-.1 .3-.4 .2zM201.4 107.9l.5 .5-.4-.2z"/>
<path d="M201.6 110.1l.3-.1-.5 .5zM201.9 110l.4 .2 .1 .3zM202.4 110.5l-.1 .3-.4 .2zM201.4 110.5l.5 .5-.4-.2z"/>
<path d="M214.3 115.2l.3-.1-.5 .5zM214.6 115.1l.4 .2 .1 .3zM215.1 115.6l-.1 .3-.4 .2zM214.1 115.6l.5 .5-.4-.2z"/>
</g>
<g fill="#004000">
<path d="M201.4 77.5l.5-.5 .5 .5-.5 .5z"/>
<path d="M201.4 80.1l.5-.5 .5 .5-.5 .5z"/>
<path d="M201.9 82.1l.5 .5-.5 .5-.5-.5z"/>
<path d="M201.9 84.7l.5 .5-.5 .5-.5-.5z"/>
<path d="M254.8 77.5l.5-.5 .5 .5-.5 .5z"/>
<path d="M254.8 80.1l.5-.5 .5 .5-.5 .5z"/>
<path d="M255.3 82.1l.5 .5-.5 .5-.5-.5z"/>
<path d="M255.3 84.7l.5 .5-.5 .5-.5-.5z"/>
<path d="M255.3 102.4l.5 .5-.5 .5-.5-.5z"/>
<path d="M255.3 104.9l.5 .5-.5 .5-.5-.5z"/>
<path d="M255.3 107.4l.5 .5-.5 .5-.5-.5z"/>
<path d="M255.3 110l.5 .5-.5 .5-.5-.5z"/>
<path d="M201.9 102.4l.5 .5-.5 .5-.5-.5z"/>
<path d="M201.9 104.9l.5 .5-.5 .5-.5-.5z"/>
<path d="M201.9 107.4l.5 .5-.5 .5-.5-.5z"/>
<path d="M201.9 110l.5 .5-.5 .5-.5-.5z"/>
<path d="M214.6 115.1l.5 .5-.5 .5-.5-.5z"/>
</g>
<g fill="none" stroke="#000" stroke-width=".4">
<path d="M34.4 139.7l5 3.8-5 3.8zM29.3 143.5h5.1M29.3 156.2h5.1M34.4 152.4l5 3.8-5 3.8zM41 143.5h3.5M41 156.2h3.5"/>
<circle cx="40.2" cy="156.2" r=".7"/>
<circle cx="40.2" cy="143.5" r=".7"/>
</g>
<g fill="#004000" stroke="#000" stroke-width=".4">
<path d="M8.7 143.1l.3-.1-.5 .5zM9 143l.4 .2 .1 .3zM9 144l.5-.5-.2 .4zM8.5 143.5l.5 .5-.3-.1z"/>
<path d="M8.7 155.8l.3-.1-.5 .5zM9 155.7l.4 .2 .1 .3zM9 156.7l.5-.5-.2 .4zM8.5 156.2l.5 .5-.3-.1z"/>
</g>
<g fill="#004000">
<path d="M8.5 143.5l.5-.5 .5 .5-.5 .5z"/>
<path d="M8.5 156.2l.5-.5 .5 .5-.5 .5z"/>
</g>
<g fill="none" stroke="#000" stroke-width=".4">
<path d="M59.8 146h7.1M59.8 151.1h7.1M64.8 143.5h6.7a8.9 8.9 0 0 1 8.6 5.1 9.3 9.3 0 0 1-8.6 5.1h-6.7l.5-.1 .5-.3a7.5 7.5 0 0 0 1.4-6.8 3.3 3.3 0 0 0-2.4-3zM80.1 148.6h5.1M90.2 148.6h5.1M95.3 144.8l5.1 3.8-5.1 3.8zM101.9 148.6h3.6"/>
<circle cx="101.2" cy="148.6" r=".7"/>
</g>
<path d="M112.8 148.2l.3-.1-.5 .5zM113.1 148.1l.3 .1 .2 .4zM113.6 148.6l-.2 .4-.3 .1zM112.6 148.6l.5 .5-.4-.2z" fill="#004000" stroke="#000" stroke-width=".4"/>
<path d="M113.1 148.1l.5 .5-.5 .5-.5-.5z" fill="#004000"/>
<g fill="none" stroke="#000" stroke-width=".4">
<path d="M189.2 58.5l5.1 3.8-5.1 3.8zM184.1 62.3h5.1M195.8 62.3h3.6M184.1 115.6h5.1M189.2 111.7l5.1 3.9-5.1 3.8zM195.8 115.6h3.6"/>
<circle cx="195.1" cy="62.3" r=".7"/>
<circle cx="195.1" cy="115.6" r=".7"/>
</g>
<g fill="#004000" stroke="#000" stroke-width=".4">
<path d="M173.6 62l.4-.2-.5 .5zM174 61.8l.3 .1 .2 .4zM174.5 62.3l-.1 .3-.4 .2zM173.5 62.3l.5 .5-.4-.2z"/>
<path d="M173.7 115.2l.3-.1-.5 .5zM174 115.1l.3 .1 .2 .4zM174 116.1l.5-.5-.2 .4zM173.5 115.6l.5 .5-.3-.1z"/>
</g>
<g fill="#004000">
<path d="M173.5 62.3l.5-.5 .5 .5-.5 .5z"/>
<path d="M174 115.1l.5 .5-.5 .5-.5-.5z"/>
</g>
<path d="M19.1 35.9l2.6 1-2.6 1zM21.7 36.9h2.5M196.8 143.5h5.1M196.8 148.6h5.1M201.9 141h10.2a5.1 5.1 0 0 1 5.1 5 5.1 5.1 0 0 1-5.1 5.1h-10.2zM217.2 146h5" fill="none" stroke="#000" stroke-width=".4"/>
<path d="M237.1 145.7l.4-.2-.5 .5zM237.5 145.5l.3 .1 .2 .4zM238 146l-.1 .3-.4 .2zM237 146l.5 .5-.4-.2z" fill="#004000" stroke="#000" stroke-width=".4"/>
<path d="M237 146l.5-.5 .5 .5-.5 .5z" fill="#004000"/>
<g fill="none" stroke="#000" stroke-width=".4">
<path d="M163.8 151.1h5.1M168.9 147.3l5.1 3.8-5.1 3.8zM175.5 151.1h3.6"/>
<circle cx="174.7" cy="151.1" r=".7"/>
</g>
<g fill="#004000" stroke="#000" stroke-width=".4">
<path d="M181.3 143.1l.3-.1-.5 .5zM181.6 143l.4 .2 .1 .3zM181.6 144l.5-.5-.2 .4zM181.1 143.5l.5 .5-.3-.1z"/>
<path d="M155.8 150.8l.4-.2-.5 .5zM156.2 150.6l.4 .2 .1 .3zM156.7 151.1l-.2 .4-.3 .1zM155.7 151.1l.5 .5-.3-.1z"/>
</g>
<g fill="#004000">
<path d="M181.6 143l.5 .5-.5 .5-.5-.5z"/>
<path d="M155.7 151.1l.5-.5 .5 .5-.5 .5z"/>
</g>
<g font-size="2.8">
<text x="57" y="20.6">U16:A</text>
<text x="222" y="20.6">U18:A</text>
<text x="153.4" y="35.8">MDR1</text>
<text x="57" y="46">U16:B</text>
<text x="222" y="46">U18:B</text>
<text x="189" y="57.4">U20:D</text>
<text x="57" y="73.9">U17:A</text>
<text x="222" y="73.9">U19:A</text>
<text x="153.4" y="79">U2</text>
<text x="57" y="99.2">U17:B</text>
<text x="222" y="99.2">U19:B</text>
<text x="189" y="110.6">U20:E</text>
<text x="34.2" y="138.6">U20:A</text>
<text x="64.6" y="142.4">U21:A</text>
<text x="95.1" y="143.7">U20:C</text>
<text x="201.7" y="139.8">U35:B</text>
<text x="168.7" y="146.2">U4:B</text>
<text x="34.2" y="151.3">U20:B</text>
</g>
<g font-size="1.8">
<text x="39.4" y="23.4">R0</text>
<text x="53.7" y="23.6">2</text>
<text x="75" y="23.6">18</text>
<text x="85.2" y="23.4">I0</text>
<text x="204.5" y="23.4">O0</text>
<text x="218.7" y="23.6">2</text>
<text x="240" y="23.6">18</text>
<text x="250.2" y="23.4">R0</text>
<text x="7.6" y="29.9">L_Ram_BAR</text>
<text x="8.3" y="24.8">L_Bus_BAR</text>
<text x="12.7" y="27.3">E_Bus</text>
<text x="39.4" y="25.9">R1</text>
<text x="39.4" y="28.5">R2</text>
<text x="53.7" y="26.1">4</text>
<text x="53.7" y="28.7">6</text>
<text x="58.5" y="24.8">A0</text>
<text x="58.5" y="27.3">A1</text>
<text x="58.5" y="29.9">A2</text>
<text x="69" y="24.8">Y0</text>
<text x="69" y="27.3">Y1</text>
<text x="69" y="29.9">Y2</text>
<text x="75" y="26.1">16</text>
<text x="75" y="28.7">14</text>
<text x="85.2" y="25.9">I1</text>
<text x="85.2" y="28.5">I2</text>
<text x="204.5" y="25.9">O1</text>
<text x="204.5" y="28.5">O2</text>
<text x="218.7" y="26.1">4</text>
<text x="218.7" y="28.7">6</text>
<text x="223.5" y="24.8">A0</text>
<text x="223.5" y="27.3">A1</text>
<text x="223.5" y="29.9">A2</text>
<text x="234" y="24.8">Y0</text>
<text x="234" y="27.3">Y1</text>
<text x="234" y="29.9">Y2</text>
<text x="240" y="26.1">16</text>
<text x="240" y="28.7">14</text>
<text x="250.2" y="25.9">R1</text>
<text x="250.2" y="28.5">R2</text>
<text x="12" y="32.4">E_Ram</text>
<text x="14.5" y="35">CLK</text>
<text x="39.4" y="31">R3</text>
<text x="53.7" y="31.2">8</text>
<text x="58.5" y="32.4">A3</text>
<text x="69" y="32.4">Y3</text>
<text x="75" y="31.2">12</text>
<text x="85.2" y="31">I3</text>
<text x="204.5" y="31">O3</text>
<text x="218.7" y="31.2">8</text>
<text x="223.5" y="32.4">A3</text>
<text x="234" y="32.4">Y3</text>
<text x="240" y="31.2">12</text>
<text x="250.2" y="31">R3</text>
<text x="15.4" y="37.5">EN</text>
<text x="53.7" y="36.3">1</text>
<text x="57" y="41.5">74LS244</text>
<text x="58.5" y="37.5">OE</text>
<text x="138.4" y="38.6">I0</text>
<text x="138.4" y="41.2">I1</text>
<text x="149.1" y="38.8">14</text>
<text x="149.1" y="41.4">13</text>
<text x="154.9" y="40">D0</text>
<text x="165.2" y="40">Q0</text>
<text x="171.4" y="38.8">3</text>
<text x="171.4" y="41.4">4</text>
<text x="179.1" y="38.6">O0</text>
<text x="179.1" y="41.2">O1</text>
<text x="218.7" y="36.3">1</text>
<text x="222" y="41.5">74LS244</text>
<text x="223.5" y="37.5">OE</text>
<text x="138.4" y="43.7">I2</text>
<text x="138.4" y="46.3">I3</text>
<text x="149.1" y="43.9">12</text>
<text x="149.1" y="46.5">11</text>
<text x="154.9" y="42.6">D1</text>
<text x="154.9" y="45.1">D2</text>
<text x="154.9" y="47.7">D3</text>
<text x="165.2" y="42.6">Q1</text>
<text x="165.2" y="45.1">Q2</text>
<text x="165.2" y="47.7">Q3</text>
<text x="171.4" y="43.9">5</text>
<text x="171.4" y="46.5">6</text>
<text x="179.1" y="43.7">O2</text>
<text x="179.1" y="46.3">O3</text>
<text x="17.9" y="52.7">W0</text>
<text x="39.4" y="48.8">R4</text>
<text x="39.4" y="51.3">R5</text>
<text x="39.4" y="53.9">R6</text>
<text x="52.7" y="49">11</text>
<text x="52.7" y="51.5">13</text>
<text x="58.5" y="50.2">A0</text>
<text x="58.5" y="52.7">A1</text>
<text x="69" y="50.2">Y0</text>
<text x="69" y="52.7">Y1</text>
<text x="75" y="49">9</text>
<text x="75" y="51.5">7</text>
<text x="85.2" y="48.8">I4</text>
<text x="85.2" y="51.3">I5</text>
<text x="85.2" y="53.9">I6</text>
<text x="135.9" y="51.3">CLK</text>
<text x="135.9" y="53.9">GND</text>
<text x="150.1" y="51.5">7</text>
<text x="154.9" y="52.7">CLK</text>
<text x="204.5" y="48.8">O4</text>
<text x="204.5" y="51.3">O5</text>
<text x="204.5" y="53.9">O6</text>
<text x="217.7" y="49">11</text>
<text x="217.7" y="51.5">13</text>
<text x="223.5" y="50.2">A0</text>
<text x="223.5" y="52.7">A1</text>
<text x="234" y="50.2">Y0</text>
<text x="234" y="52.7">Y1</text>
<text x="240" y="49">9</text>
<text x="240" y="51.5">7</text>
<text x="250.2" y="48.8">R4</text>
<text x="250.2" y="51.3">R5</text>
<text x="250.2" y="53.9">R6</text>
<text x="17.9" y="55.3">W1</text>
<text x="17.9" y="57.8">W2</text>
<text x="39.4" y="56.4">R7</text>
<text x="52.7" y="54.1">15</text>
<text x="52.7" y="56.6">17</text>
<text x="58.5" y="55.3">A2</text>
<text x="58.5" y="57.8">A3</text>
<text x="69" y="55.3">Y2</text>
<text x="69" y="57.8">Y3</text>
<text x="75" y="54.1">5</text>
<text x="75" y="56.6">3</text>
<text x="85.2" y="56.4">I7</text>
<text x="135.9" y="56.4">GND</text>
<text x="135.9" y="59">L_BAR</text>
<text x="150.1" y="54.1">1</text>
<text x="150.1" y="56.6">2</text>
<text x="150.1" y="59.2">9</text>
<text x="154.9" y="55.3">OE1</text>
<text x="154.9" y="57.8">OE2</text>
<text x="204.5" y="56.4">O7</text>
<text x="217.7" y="54.1">15</text>
<text x="217.7" y="56.6">17</text>
<text x="223.5" y="55.3">A2</text>
<text x="223.5" y="57.8">A3</text>
<text x="234" y="55.3">Y2</text>
<text x="234" y="57.8">Y3</text>
<text x="240" y="54.1">5</text>
<text x="240" y="56.6">3</text>
<text x="250.2" y="56.4">R7</text>
<text x="17.9" y="60.4">W3</text>
<text x="17.9" y="65.4">W4</text>
<text x="36.9" y="61.5">L_Ram_BAR</text>
<text x="52.7" y="61.7">19</text>
<text x="58.5" y="62.9">OE</text>
<text x="135.9" y="61.5">L_BAR</text>
<text x="135.9" y="64">GND</text>
<text x="149.1" y="61.7">10</text>
<text x="149.1" y="64.2">15</text>
<text x="154.9" y="60.4">E1</text>
<text x="154.9" y="62.9">E2</text>
<text x="154.9" y="65.4">MR</text>
<text x="168.9" y="61.5">EN_BAR_E_Ram</text>
<text x="184.7" y="61.7">13</text>
<text x="196.8" y="61.7">12</text>
<text x="217.7" y="61.7">19</text>
<text x="223.5" y="62.9">OE</text>
<text x="17.9" y="68">W5</text>
<text x="17.9" y="70.5">W6</text>
<text x="57" y="66.9">74LS244</text>
<text x="153.4" y="69.4">74LS173</text>
<text x="189" y="68.1">7404</text>
<text x="222" y="66.9">74LS244</text>
<text x="17.9" y="73.1">W7</text>
<text x="39.4" y="76.7">W0</text>
<text x="53.7" y="76.9">2</text>
<text x="75" y="76.9">18</text>
<text x="85.2" y="76.7">I0</text>
<text x="204.5" y="76.7">O0</text>
<text x="218.7" y="76.9">2</text>
<text x="240" y="76.9">18</text>
<text x="250.2" y="76.7">W0</text>
<text x="39.4" y="79.3">W1</text>
<text x="39.4" y="81.8">W2</text>
<text x="53.7" y="79.5">4</text>
<text x="53.7" y="82">6</text>
<text x="58.5" y="78.1">A0</text>
<text x="58.5" y="80.7">A1</text>
<text x="58.5" y="83.2">A2</text>
<text x="69" y="78.1">Y0</text>
<text x="69" y="80.7">Y1</text>
<text x="69" y="83.2">Y2</text>
<text x="75" y="79.5">16</text>
<text x="75" y="82">14</text>
<text x="85.2" y="79.3">I1</text>
<text x="85.2" y="81.8">I2</text>
<text x="138.4" y="81.8">I4</text>
<text x="149.1" y="82">14</text>
<text x="154.9" y="83.2">D0</text>
<text x="165.2" y="83.2">Q0</text>
<text x="171.4" y="82">3</text>
<text x="179.1" y="81.8">O4</text>
<text x="204.5" y="79.3">O1</text>
<text x="204.5" y="81.8">O2</text>
<text x="218.7" y="79.5">4</text>
<text x="218.7" y="82">6</text>
<text x="223.5" y="78.1">A0</text>
<text x="223.5" y="80.7">A1</text>
<text x="223.5" y="83.2">A2</text>
<text x="234" y="78.1">Y0</text>
<text x="234" y="80.7">Y1</text>
<text x="234" y="83.2">Y2</text>
<text x="240" y="79.5">16</text>
<text x="240" y="82">14</text>
<text x="250.2" y="79.3">W1</text>
<text x="250.2" y="81.8">W2</text>
<text x="17.9" y="85.8">R0</text>
<text x="17.9" y="88.3">R1</text>
<text x="39.4" y="84.4">W3</text>
<text x="53.7" y="84.6">8</text>
<text x="53.7" y="89.6">1</text>
<text x="58.5" y="85.8">A3</text>
<text x="69" y="85.8">Y3</text>
<text x="75" y="84.6">12</text>
<text x="85.2" y="84.4">I3</text>
<text x="138.4" y="84.4">I5</text>
<text x="138.4" y="86.9">I6</text>
<text x="138.4" y="89.4">I7</text>
<text x="149.1" y="84.6">13</text>
<text x="149.1" y="87.1">12</text>
<text x="149.1" y="89.6">11</text>
<text x="154.9" y="85.8">D1</text>
<text x="154.9" y="88.3">D2</text>
<text x="165.2" y="85.8">Q1</text>
<text x="165.2" y="88.3">Q2</text>
<text x="171.4" y="84.6">4</text>
<text x="171.4" y="87.1">5</text>
<text x="171.4" y="89.6">6</text>
<text x="179.1" y="84.4">O5</text>
<text x="179.1" y="86.9">O6</text>
<text x="179.1" y="89.4">O7</text>
<text x="204.5" y="84.4">O3</text>
<text x="218.7" y="84.6">8</text>
<text x="218.7" y="89.6">1</text>
<text x="223.5" y="85.8">A3</text>
<text x="234" y="85.8">Y3</text>
<text x="240" y="84.6">12</text>
<text x="250.2" y="84.4">W3</text>
<text x="17.9" y="90.8">R2</text>
<text x="17.9" y="95.8">R4</text>
<text x="17.9" y="93.3">R3</text>
<text x="57" y="94.7">74LS244</text>
<text x="58.5" y="90.8">OE</text>
<text x="135.9" y="94.4">CLK</text>
<text x="150.1" y="94.6">7</text>
<text x="154.9" y="90.8">D3</text>
<text x="154.9" y="95.8">CLK</text>
<text x="165.2" y="90.8">Q3</text>
<text x="222" y="94.7">74LS244</text>
<text x="223.5" y="90.8">OE</text>
<text x="17.9" y="98.4">R5</text>
<text x="17.9" y="100.9">R6</text>
<text x="39.4" y="102">W4</text>
<text x="85.2" y="102">I4</text>
<text x="135.9" y="97">GND</text>
<text x="135.9" y="99.5">GND</text>
<text x="135.9" y="102">L_BAR</text>
<text x="150.1" y="97.2">1</text>
<text x="150.1" y="99.7">2</text>
<text x="154.9" y="98.4">OE1</text>
<text x="154.9" y="100.9">OE2</text>
<text x="204.5" y="102">O4</text>
<text x="250.2" y="102">W4</text>
<text x="17.9" y="103.5">R7</text>
<text x="39.4" y="104.6">W5</text>
<text x="39.4" y="107.1">W6</text>
<text x="52.7" y="102.3">11</text>
<text x="52.7" y="104.8">13</text>
<text x="52.7" y="107.3">15</text>
<text x="58.5" y="103.5">A0</text>
<text x="58.5" y="106">A1</text>
<text x="69" y="103.5">Y0</text>
<text x="69" y="106">Y1</text>
<text x="75" y="102.3">9</text>
<text x="75" y="104.8">7</text>
<text x="75" y="107.3">5</text>
<text x="85.2" y="104.6">I5</text>
<text x="85.2" y="107.1">I6</text>
<text x="135.9" y="104.6">L_BAR</text>
<text x="135.9" y="107.1">GND</text>
<text x="149.1" y="104.8">10</text>
<text x="149.1" y="107.3">15</text>
<text x="150.1" y="102.3">9</text>
<text x="154.9" y="103.5">E1</text>
<text x="154.9" y="106">E2</text>
<text x="204.5" y="104.6">O5</text>
<text x="204.5" y="107.1">O6</text>
<text x="217.7" y="102.3">11</text>
<text x="217.7" y="104.8">13</text>
<text x="217.7" y="107.3">15</text>
<text x="223.5" y="103.5">A0</text>
<text x="223.5" y="106">A1</text>
<text x="234" y="103.5">Y0</text>
<text x="234" y="106">Y1</text>
<text x="240" y="102.3">9</text>
<text x="240" y="104.8">7</text>
<text x="240" y="107.3">5</text>
<text x="250.2" y="104.6">W5</text>
<text x="250.2" y="107.1">W6</text>
<text x="39.4" y="109.7">W7</text>
<text x="52.7" y="109.9">17</text>
<text x="58.5" y="108.5">A2</text>
<text x="58.5" y="111.1">A3</text>
<text x="69" y="108.5">Y2</text>
<text x="69" y="111.1">Y3</text>
<text x="75" y="109.9">3</text>
<text x="85.2" y="109.7">I7</text>
<text x="153.4" y="112.5">74LS173</text>
<text x="154.9" y="108.5">MR</text>
<text x="204.5" y="109.7">O7</text>
<text x="217.7" y="109.9">17</text>
<text x="223.5" y="108.5">A2</text>
<text x="223.5" y="111.1">A3</text>
<text x="234" y="108.5">Y2</text>
<text x="234" y="111.1">Y3</text>
<text x="240" y="109.9">3</text>
<text x="250.2" y="109.7">W7</text>
<text x="21.7" y="119.8">GND</text>
<text x="36.9" y="114.7">L_Bus_BAR</text>
<text x="52.7" y="115">19</text>
<text x="58.5" y="116.2">OE</text>
<text x="176.5" y="114.7">E_Bus</text>
<text x="184.7" y="115">11</text>
<text x="196.8" y="115">10</text>
<text x="217.7" y="115">19</text>
<text x="223.5" y="116.2">OE</text>
<text x="57" y="120.1">74LS244</text>
<text x="189" y="121.4">7404</text>
<text x="222" y="120.1">74LS244</text>
<text x="14" y="142.7">L_Bus_BAR</text>
<text x="30.8" y="142.9">1</text>
<text x="42" y="142.9">2</text>
<text x="186.7" y="142.7">E_RAM</text>
<text x="198.4" y="142.9">4</text>
<text x="34.2" y="149.3">7404</text>
<text x="61.3" y="145.4">1</text>
<text x="82.6" y="148">3</text>
<text x="91.8" y="148">5</text>
<text x="102.9" y="148">6</text>
<text x="108" y="147.8">L_BAR</text>
<text x="198.4" y="148">5</text>
<text x="219.7" y="145.4">6</text>
<text x="224.8" y="145.2">EN_BAR_E_RAM</text>
<text x="14" y="155.4">L_Ram_BAR</text>
<text x="30.8" y="155.6">3</text>
<text x="42" y="155.6">4</text>
<text x="61.3" y="150.5">2</text>
<text x="64.6" y="155.7">7432</text>
<text x="95.1" y="154.4">7404</text>
<text x="158.7" y="150.3">EN</text>
<text x="165.4" y="150.5">3</text>
<text x="176.5" y="150.5">4</text>
<text x="181.6" y="150.3">EN_BAR</text>
<text x="201.7" y="153.1">7408</text>
<text x="34.2" y="162">7404</text>
<text x="168.7" y="156.9">7404</text>
</g>
</svg>
